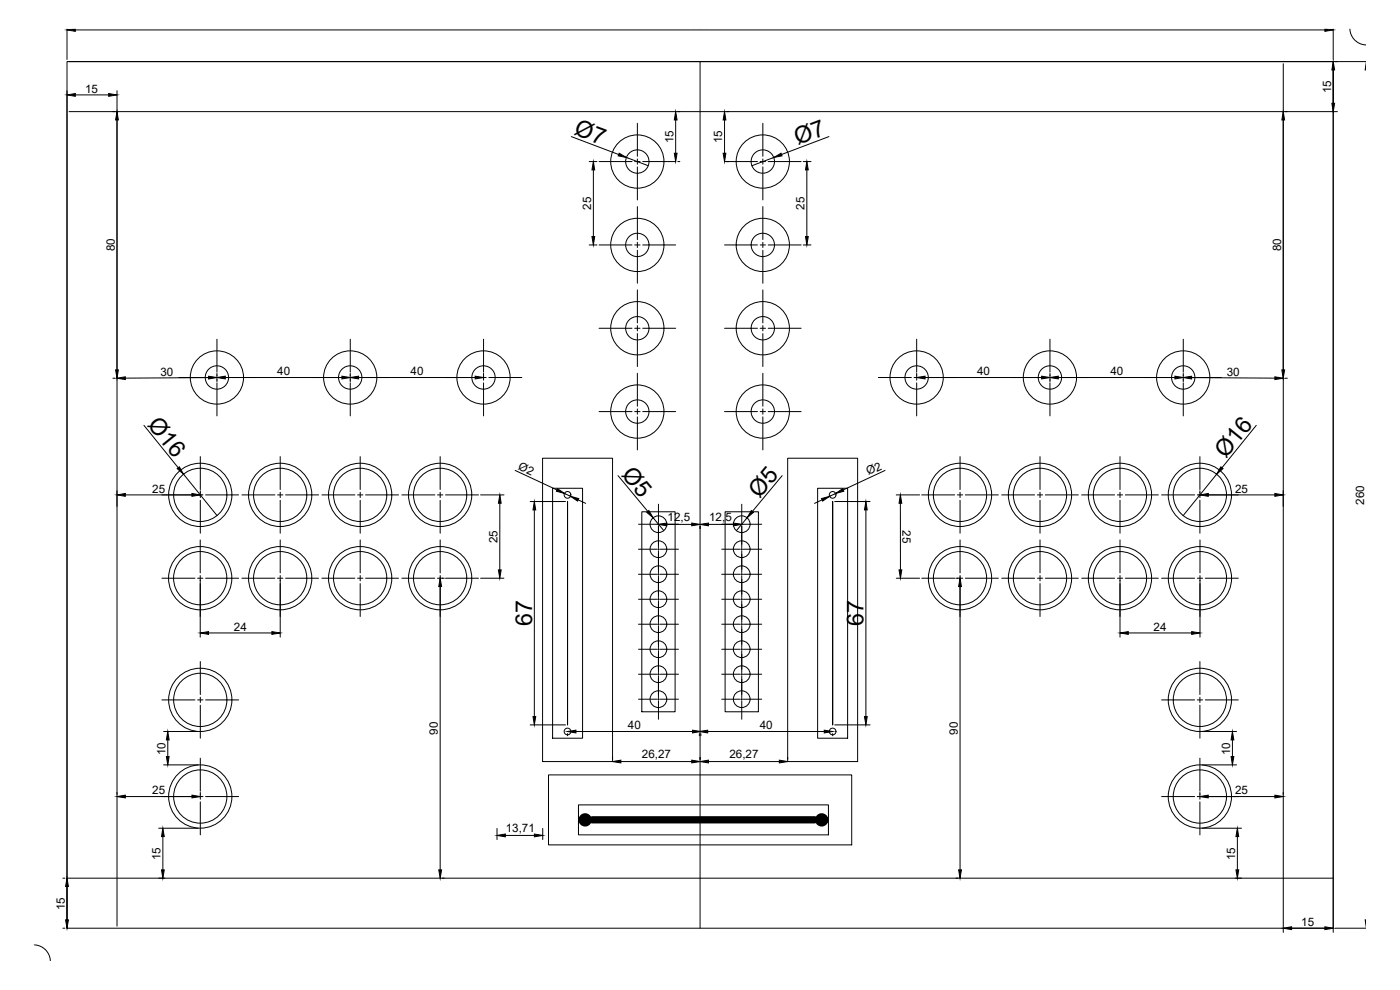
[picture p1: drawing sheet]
<svg xmlns="http://www.w3.org/2000/svg" width="420mm" height="297mm" viewBox="0 0 420 297" stroke-linecap="round" stroke-linejoin="round" font-family="sans-serif">
<!-- layer: 0 -->
<g fill="none" stroke="#000" stroke-width=".3">
<path d="M20.1 18.5h380v260h-380zM20.1 8.5v9.4M20.7 18.5h389.4M22.6 9h375M210.1 18.5v260M385.1 19.1v260.6M400.1 8.5v9.4M400.1 19.1v260.6M405.1 8.5a5 5 0 0 0 5 5M20.1 27.2v250.7M20.7 33.5h380.7M22.6 28.5h10"/>
<path d="M35.1 27.2v250.7M191.3 37v9.9M202.8 36v10M217.4 36v10M228.9 37v9.9M171.5 41l14.2 5.4M176.8 48.5h2.4M178.1 51v20M179.8 48.5h9.9M188 47.3l6.6 2.4M190.5 48.5h1.6M191.3 47.7v1.6"/>
<path d="M191.3 50.1v9.9M192.9 48.5h9.9M203.4 48.5h.6M217.4 48.5h9.9M228.1 48.5h1.6M228.9 47.7v1.6M228.9 50.1v9.9M230.5 48.5h9.9M232.2 47.3l-6.5 2.4M241.1 48.5h2.3M242.1 51v20M248.8 41l-14.3 5.4"/>
<path d="M176.8 73.5h2.4M179.8 73.5h9.9M190.5 73.5h1.6M191.3 62v9.9M191.3 72.7v1.6M191.3 75.1v9.9M192.9 73.5h9.9M217.4 73.5h9.9M228.1 73.5h1.6M228.9 62v9.9M228.9 72.7v1.6M228.9 75.1v9.9"/>
<path d="M230.5 73.5h9.9M241.1 73.5h2.3M179.8 98.5h9.9M190.5 98.5h1.6M191.3 87v9.9M191.3 97.7v1.6M192.9 98.5h9.9M217.4 98.5h9.9M228.1 98.5h1.6M228.9 87v9.9M228.9 97.7v1.6M230.5 98.5h9.9"/>
<path d="M33.9 113.5h.6M53.6 113.3h9.9M62.6 113.3l-25 .2M64.3 113.3h1.6M65.1 101.8v9.9M65.1 112v2.5M65.1 114.9v9.9M66.7 113.3h36.8M104.3 113.3h1.6M105.1 101.8v9.9M105.1 112v2.5M105.1 114.9v9.9"/>
<path d="M106.7 113.3h36.8M144.3 113.3h1.6M145.1 101.8v9.9M145.1 112v2.1M145.1 114.9v9.9M146.7 113.3h9.9M191.3 100.1v9.9M191.3 112v9.9M228.9 100.1v9.9M228.9 112v9.9M263.6 113.3h9.9M274.3 113.3h1.6"/>
<path d="M275.1 101.8v9.9M275.1 112v2.1M275.1 114.9v9.9M276.7 113.3h36.8M314.3 113.3h1.6M315.1 101.8v9.9M315.1 112v2.5M315.1 114.9v9.9M316.7 113.3h36.8M354.3 113.3h1.6M355.1 101.8v9.9M355.1 112v2.5"/>
<path d="M355.1 114.9v9.9M356.7 113.3h9.9M357.6 113.3l25 .2M385.7 113.5h.7M43.2 127.6l10.3 12.7M60.1 137v9.9M84.1 137v9.9M108.1 137v9.9M132.1 137v9.9M162.8 137.5h21v91h-21zM179.8 123.5h9.9M190.5 123.5h1.6"/>
<path d="M191.3 122.7v1.6M191.3 125.1v9.9M192.9 123.5h9.9M217.4 123.5h9.9M228.1 123.5h1.6M228.9 122.7v1.6M228.9 125.1v9.9M230.5 123.5h9.9M236.4 137.5h21v91h-21zM288.1 137v9.9M312.1 137v9.9M336.1 137v9.9"/>
<path d="M360.1 137v9.9M377 127.6l-10.3 12.7M37.6 148.5h20.9M55.1 142.3l10.1 12.4M59.3 148.5h1.6M60.1 147.2v2.1M60.1 150.1v9.9M61.7 148.5h9.9M72.6 148.5h9.9M83.3 148.5h1.6M84.1 147.7v1.6M84.1 150.1v9.9"/>
<path d="M85.7 148.5h9.9M96.6 148.5h9.9M107.3 148.5h1.6M108.1 147.7v1.6M108.1 150.1v9.9M109.7 148.5h9.9M120.6 148.5h9.9M131.3 148.5h1.6M132.1 147.7v1.6M132.1 150.1v9.9M133.7 148.5h9.9M144.2 148.5h7.1"/>
<path d="M150 151v20M154.6 141.1l12.6 5.9M159.1 150.5h10.6M160.4 153v62M165.8 146.5h9v75h-9zM169.4 148.1l1.8 .8M173.5 150l2.3 1M185.5 142.7l8.9 10.7M191.6 157.3h5.5M192.6 153.6h10v60h-10zM196 155.4l3.2 3.8M197.4 157.3h.5"/>
<path d="M197.6 151.3v5.5M197.6 157v.6M197.6 157.8v6.5M198.1 157.3h5.5M200.1 157.3h7.5M212.6 157.3h7.5M216.6 157.3h5.5M217.6 153.6h10v60h-10zM222.4 157.3h.5M222.6 151.3v5.5M222.6 157v.6M222.6 157.8v6.5"/>
<path d="M223.1 157.3h5.5M224.2 155.4l-3.2 3.8M234.7 142.7l-8.9 10.7M245.4 146.5h9v75h-9zM246.7 150l-2.2 1M250.5 150.5h10.6M250.8 148.1l-1.8 .8M259.9 153v62M265.6 141.1l-12.6 5.9M269 148.5h7M270.2 151v20M276.6 148.5h9.9"/>
<path d="M287.3 148.5h1.6M288.1 147.7v1.6M288.1 150.1v9.9M289.7 148.5h9.9M300.6 148.5h9.9M311.3 148.5h1.6M312.1 147.7v1.6M312.1 150.1v9.9M313.7 148.5h9.9M324.6 148.5h9.9M335.3 148.5h1.6M336.1 147.7v1.6"/>
<path d="M336.1 150.1v9.9M337.7 148.5h9.9M348.6 148.5h9.9M359.3 148.5h1.6M360.1 147.2v2.1M360.1 150.1v9.9M361.7 148.5h20.9M365.1 142.3l-10 12.4M48.6 173.5h9.9M59.3 173.5h1.6M60.1 162v9.9M60.1 172.7v18.5"/>
<path d="M61.7 173.5h9.9M72.6 173.5h9.9M83.3 173.5h1.6M84.1 162v9.9M84.1 172.7v18.5M85.7 173.5h9.9M96.6 173.5h9.9M107.3 173.5h1.6M108.1 162v9.9M108.1 172.7v1.6M108.1 175.1v9.9M109.7 173.5h9.9"/>
<path d="M120.6 173.5h9.9M131.3 173.5h2.1M132.1 162v9.9M132.1 172.7v1.6M132.1 175.1v85.9M133.7 173.5h9.9M144.2 173.5h7M191.6 164.8h5.5M191.6 172.3h5.5M191.6 179.8h5.5M197.4 172.3h.5M197.4 179.8h.5"/>
<path d="M197.4 164.8h.5M197.6 164.6v.4M197.6 165.3v6.5M197.6 172v.5M197.6 172.8v6.5M197.6 179.5v.6M198.1 164.8h5.5M198.1 172.3h5.5M198.1 179.8h5.5M216.6 164.8h5.5M216.6 172.3h5.5M216.6 179.8h5.5"/>
<path d="M222.4 164.8h.4M222.4 172.3h.5M222.4 179.8h.5M222.6 164.6v.4M222.6 165.3v6.5M222.6 172v.5M222.6 172.8v6.5M222.6 179.5v.6M223.1 164.8h5.5M223.1 172.3h5.5M223.1 179.8h5.5M269 173.5h7"/>
<path d="M276.6 173.5h9.9M286.9 173.5h2M288.1 162v9.9M288.1 172.7v1.6M288.1 175.1v85.9M289.7 173.5h9.9M300.6 173.5h9.9M311.3 173.5h1.6M312.1 162v9.9M312.1 172.7v1.6M312.1 175.1v9.9M313.7 173.5h9.9"/>
<path d="M324.6 173.5h9.9M335.3 173.5h1.6M336.1 162v9.9M336.1 172.7v18.5M337.7 173.5h9.9M348.6 173.5h9.9M359.3 173.5h1.6M360.1 162v9.9M360.1 172.7v18.5M361.7 173.5h9.9M60.1 198.5v9.9M62.6 189.9h19"/>
<path d="M191.6 187.3h5.5M191.6 194.8h5.5M197.4 187.3h.5M197.4 194.8h.5M197.6 180.3v6.5M197.6 187.1v.4M197.6 187.8v6.5M197.6 194.5v.6M197.6 195.3v6.5M198.1 187.3h5.5M198.1 194.8h5.5M216.6 187.3h5.5"/>
<path d="M216.6 194.8h5.5M222.4 187.3h.5M222.4 194.8h.4M222.6 180.3v6.5M222.6 187.1v.4M222.6 187.8v6.5M222.6 194.5v.6M222.6 195.3v6.5M223.1 187.3h5.5M223.1 194.8h5.5M338.6 189.9h19M360.1 198.5v9.9"/>
<path d="M48.6 210h9.9M49.1 219.5h10.4M59.3 210h1.6M60.1 209.2v1.6M60.1 211.6v9.9M61.7 210h9.9M159.1 217.5h10.6M170.3 217.5v-67v67M172.8 219.5h35M191.6 202.3h5.5M191.6 209.8h5.5M197.4 202.3h.5"/>
<path d="M197.4 209.8h.5M197.6 202v.6M197.6 202.8v6.5M197.6 209.6v.4M197.6 210.3v5.5M198.1 202.3h5.5M198.1 209.8h5.5M212.4 219.5h35M216.6 202.3h5.5M216.6 209.8h5.5M222.4 202.3h.5M222.4 209.8h.5"/>
<path d="M222.6 202v.6M222.6 202.8v6.5M222.6 209.6v.4M222.6 210.3v5.5M223.1 202.3h5.5M223.1 209.8h5.5M249.9 217.5v-67v67M250.5 217.5h10.6M348.6 210h9.9M359.3 210h1.6M360.1 209.2v1.6M360.1 211.6v9.9"/>
<path d="M360.7 219.5h10.4M361.7 210h9.9M37.6 239h20.9M49.1 229.5h10.4M50.4 222v5M59.3 239h1.6M60.1 227.5v9.9M60.1 237.8v2M61.7 239h9.9M164.6 232.5h91v21h-91zM170.3 220.1v.7M183.8 227.3v.6"/>
<path d="M186.3 228.5h21.3M209.9 220.1v.7M210.3 220.1v.7M212.6 228.5h21.3M236.4 227.3v.6M249.9 220.1v.7M348.6 239h9.9M359.3 239h1.6M360.1 227.5v9.9M360.1 237.8v2M360.7 229.5h10.4M361.7 239h20.9"/>
<path d="M369.9 222v5M47.6 248.5h11.9M48.9 251v10M60.1 240.6v9.9M149.2 248.6v3.3M151.7 250.7h8.7M162.9 248.6v3.3M173.6 241.5h75v9h-75zM360.1 240.6v9.9M360.7 248.5h11.9M371.3 251v10M18.9 278.5h.6"/>
<path d="M18.9 263.5h.6M20.1 263.5h380M387.6 278.5h10M400.7 278.5h9.4M10.1 283.5a5 5 0 0 1 5 5"/>
<circle cx="191.3" cy="48.5" r="8"/>
<circle cx="191.3" cy="48.5" r="3.5"/>
<circle cx="228.9" cy="48.5" r="3.5"/>
<circle cx="228.9" cy="48.5" r="8"/>
<circle cx="191.3" cy="73.5" r="8"/>
<circle cx="191.3" cy="73.5" r="3.5"/>
<circle cx="228.9" cy="73.5" r="3.5"/>
<circle cx="228.9" cy="73.5" r="8"/>
<circle cx="191.3" cy="98.5" r="8"/>
<circle cx="191.3" cy="98.5" r="3.5"/>
<circle cx="228.9" cy="98.5" r="3.5"/>
<circle cx="228.9" cy="98.5" r="8"/>
<circle cx="65.1" cy="113.3" r="8"/>
<circle cx="65.1" cy="113.3" r="3.5"/>
<circle cx="105.1" cy="113.3" r="8"/>
<circle cx="105.1" cy="113.3" r="3.5"/>
<circle cx="145.1" cy="113.3" r="8"/>
<circle cx="145.1" cy="113.3" r="3.5"/>
<circle cx="275.1" cy="113.3" r="3.5"/>
<circle cx="275.1" cy="113.3" r="8"/>
<circle cx="315.1" cy="113.3" r="3.5"/>
<circle cx="315.1" cy="113.3" r="8"/>
<circle cx="355.1" cy="113.3" r="3.5"/>
<circle cx="355.1" cy="113.3" r="8"/>
<circle cx="191.3" cy="123.5" r="8"/>
<circle cx="191.3" cy="123.5" r="3.5"/>
<circle cx="228.9" cy="123.5" r="3.5"/>
<circle cx="228.9" cy="123.5" r="8"/>
<circle cx="60.1" cy="148.5" r="9.5"/>
<circle cx="60.1" cy="148.5" r="8"/>
<circle cx="84.1" cy="148.5" r="9.5"/>
<circle cx="84.1" cy="148.5" r="8"/>
<circle cx="108.1" cy="148.5" r="9.5"/>
<circle cx="108.1" cy="148.5" r="8"/>
<circle cx="132.1" cy="148.5" r="9.5"/>
<circle cx="132.1" cy="148.5" r="8"/>
<circle cx="170.3" cy="148.5" r="1.01"/>
<circle cx="197.6" cy="157.3" r="2.51"/>
<circle cx="222.6" cy="157.3" r="2.51"/>
<circle cx="249.9" cy="148.5" r="1.01"/>
<circle cx="288.1" cy="148.5" r="8"/>
<circle cx="288.1" cy="148.5" r="9.5"/>
<circle cx="312.1" cy="148.5" r="8"/>
<circle cx="312.1" cy="148.5" r="9.5"/>
<circle cx="336.1" cy="148.5" r="8"/>
<circle cx="336.1" cy="148.5" r="9.5"/>
<circle cx="360.1" cy="148.5" r="9.5"/>
<circle cx="360.1" cy="148.5" r="8"/>
<circle cx="60.1" cy="173.5" r="9.5"/>
<circle cx="60.1" cy="173.5" r="8"/>
<circle cx="84.1" cy="173.5" r="9.5"/>
<circle cx="84.1" cy="173.5" r="8"/>
<circle cx="108.1" cy="173.5" r="9.5"/>
<circle cx="108.1" cy="173.5" r="8"/>
<circle cx="132.1" cy="173.5" r="9.5"/>
<circle cx="132.1" cy="173.5" r="8"/>
<circle cx="197.6" cy="179.8" r="2.51"/>
<circle cx="197.6" cy="164.8" r="2.51"/>
<circle cx="197.6" cy="172.3" r="2.51"/>
<circle cx="222.6" cy="179.8" r="2.51"/>
<circle cx="222.6" cy="164.8" r="2.51"/>
<circle cx="222.6" cy="172.3" r="2.51"/>
<circle cx="288.1" cy="173.5" r="8"/>
<circle cx="288.1" cy="173.5" r="9.5"/>
<circle cx="312.1" cy="173.5" r="8"/>
<circle cx="312.1" cy="173.5" r="9.5"/>
<circle cx="336.1" cy="173.5" r="8"/>
<circle cx="336.1" cy="173.5" r="9.5"/>
<circle cx="360.1" cy="173.5" r="9.5"/>
<circle cx="360.1" cy="173.5" r="8"/>
<circle cx="197.6" cy="194.8" r="2.51"/>
<circle cx="197.6" cy="187.3" r="2.51"/>
<circle cx="222.6" cy="187.3" r="2.51"/>
<circle cx="222.6" cy="194.8" r="2.51"/>
<circle cx="60.1" cy="210" r="9.5"/>
<circle cx="60.1" cy="210" r="8"/>
<circle cx="170.3" cy="219.5" r="1.01"/>
<circle cx="197.6" cy="202.3" r="2.51"/>
<circle cx="197.6" cy="209.8" r="2.51"/>
<circle cx="222.6" cy="209.8" r="2.51"/>
<circle cx="222.6" cy="202.3" r="2.51"/>
<circle cx="249.9" cy="219.5" r="1.01"/>
<circle cx="360.1" cy="210" r="8"/>
<circle cx="360.1" cy="210" r="9.5"/>
<circle cx="60.1" cy="239" r="9.5"/>
<circle cx="60.1" cy="239" r="8"/>
<circle cx="360.1" cy="239" r="8"/>
<circle cx="360.1" cy="239" r="9.5"/>
</g>
<g fill="none" stroke="#000" stroke-width="2">
<path d="M244.6 246h-67h67"/>
<circle cx="175.6" cy="246" r="1.01"/>
<circle cx="246.6" cy="246" r="1.01"/>
</g>
<g fill="#000" stroke="#000" stroke-width=".3">
<path d="M20.1 9l2.5-.4v.8zM397.6 8.6l2.5 .4-2.5 .4zM410.1 18.6v2.4h-.4zM20.1 28.5l2.5-.4v.8zM32.6 28.1l2.5 .4-2.5 .4zM35.1 33.5l.4 2.5h-.8zM202.8 33.5l.4 2.5h-.8zM217.4 33.5l.4 2.5h-.8zM385.1 33.5l.4 2.5h-.8zM400.1 18.5l.4 2.5h-.8zM399.7 31h.8l-.4 2.5zM178.1 48.5l.4 2.5h-.8z"/>
<path d="M185.8 46l2.2 1.3-2.5-.5zM202.4 46h.8l-.4 2.5zM217 46h.8l-.4 2.5zM232.2 47.3l2.2-1.3 .3 .8zM242.1 48.5l.5 2.5h-.9zM177.7 71h.8l-.4 2.5zM241.7 71h.9l-.5 2.5zM34.7 111h.8l-.4 2.5zM35.1 113.5l2.5-.4v.8zM62.6 112.9l2.5 .4-2.5 .4zM65.1 113.3l2.5-.4v.8zM102.6 112.9l2.5 .4-2.5 .4z"/>
<path d="M105.1 113.3l2.5-.4v.8zM142.6 112.9l2.5 .4-2.5 .4zM275.1 113.3l2.5-.4v.8zM312.6 112.9l2.5 .4-2.5 .4zM315.1 113.3l2.5-.4v.8zM352.6 112.9l2.5 .4-2.5 .4zM355.1 113.3l2.5-.4v.8zM382.6 113.1l2.5 .4-2.5 .4zM384.7 111h.8l-.4 2.5zM35.1 148.5l2.5-.4v.8zM53.2 140.6l.6-.5 1.3 2.2zM57.6 148.1l2.5 .4-2.5 .4z"/>
<path d="M150 148.5l.4 2.5h-.8zM160.4 150.5l.4 2.5h-.8zM167.3 146.6l2.1 1.5-2.4-.7zM171.2 148.9l2.5 .7-.4 .8zM194.1 153.7l.6-.5 1.3 2.2zM197.6 157.3l2.5-.4v.9zM207.6 156.9l2.5 .4-2.5 .5zM210.1 157.3l2.5-.4v.9zM220.1 156.9l2.5 .4-2.5 .5zM225.5 153.2l.6 .5-1.9 1.7zM246.5 149.6l2.5-.7-2.1 1.5zM250.8 148.1l2.1-1.5 .3 .8z"/>
<path d="M259.9 150.5l.4 2.5h-.9zM270.2 148.5l.4 2.5h-.8zM360.1 148.5l2.5-.4v.8zM366.4 140.1l.7 .5-2 1.7zM382.6 148.1l2.5 .4-2.5 .4zM132.1 173.5l.4 2.5h-.8zM149.6 171h.8l-.4 2.5zM269.8 171h.8l-.4 2.5zM288.1 173.5l.4 2.5h-.8zM60.1 189.9l2.5-.4v.8zM81.6 189.5l2.5 .4-2.5 .4zM336.1 189.9l2.5-.4v.8z"/>
<path d="M357.6 189.5l2.5 .4-2.5 .4zM160 215h.8l-.4 2.5zM170.3 219.5l2.5-.4v.8zM207.8 219.1l2.5 .4-2.5 .4zM209.9 219.5l2.5-.4v.8zM247.4 219.1l2.5 .4-2.5 .4zM259.4 215h.9l-.4 2.5zM35.1 239l2.5-.4v.8zM49.9 227h.9l-.4 2.5zM50.4 219.5l.4 2.5h-.9zM57.6 238.6l2.5 .4-2.5 .4zM183.8 228.5l2.5-.4v.8z"/>
<path d="M207.6 228.1l2.5 .4-2.5 .4zM210.1 228.5l2.5-.4v.8zM233.9 228.1l2.5 .4-2.5 .4zM360.1 239l2.5-.4v.8zM369.5 227h.8l-.4 2.5zM369.9 219.5l.4 2.5h-.8zM382.6 238.6l2.5 .4-2.5 .4zM48.9 248.5l.4 2.5h-.8zM149.2 250.7l2.5-.5v.9zM160.4 250.2l2.5 .5-2.5 .4zM371.3 248.5l.5 2.5h-.9zM19.7 276h.8l-.4 2.5z"/>
<path d="M20.1 263.5l.4 2.5h-.8zM48.5 261h.8l-.4 2.5zM131.7 261h.8l-.4 2.5zM287.7 261h.8l-.4 2.5zM370.9 261h.9l-.5 2.5zM385.1 278.5l2.5-.4v.8zM397.6 278.1l2.5 .4-2.5 .4zM409.7 276h.4v2.3z"/>
</g>
<path d="M10.1 8.5h400v280h-400z" fill="none" stroke="#fff" stroke-width=".3"/>
<g font-size="7">
<text x="172.1" y="40.3" transform="rotate(21 172.1 40.3)">Ø7</text>
<text x="239.5" y="43.6" transform="rotate(-21 239.5 43.6)">Ø7</text>
<text x="44.1" y="127.4" transform="rotate(51 44.1 127.4)">Ø16</text>
<text x="367.9" y="137.6" transform="rotate(-51 367.9 137.6)">Ø16</text>
<text x="186.4" y="142.5" transform="rotate(50 186.4 142.5)">Ø5</text>
<text x="227.9" y="149.6" transform="rotate(-50 227.9 149.6)">Ø5</text>
<text x="159.7" y="187.8" transform="rotate(-90 159.7 187.8)">67</text>
<text x="259.1" y="187.8" transform="rotate(-90 259.1 187.8)">67</text>
</g>
<g font-size="3.5">
<text x="25.5" y="27.8">15</text>
<text x="399.5" y="28.1" transform="rotate(-90 399.5 28.1)">15</text>
<text x="202.1" y="43" transform="rotate(-90 202.1 43)">15</text>
<text x="216.8" y="43" transform="rotate(-90 216.8 43)">15</text>
<text x="177.4" y="62.9" transform="rotate(-90 177.4 62.9)">25</text>
<text x="241.5" y="62.9" transform="rotate(-90 241.5 62.9)">25</text>
<text x="34.4" y="75.4" transform="rotate(-90 34.4 75.4)">80</text>
<text x="384.5" y="75.4" transform="rotate(-90 384.5 75.4)">80</text>
<text x="48.2" y="112.7">30</text>
<text x="83.2" y="112.6">40</text>
<text x="123.2" y="112.6">40</text>
<text x="293.2" y="112.6">40</text>
<text x="333.2" y="112.6">40</text>
<text x="368.2" y="112.7">30</text>
<text x="155.3" y="140.7" transform="rotate(25 155.3 140.7)">Ø2</text>
<text x="260.7" y="142.6" transform="rotate(-25 260.7 142.6)">Ø2</text>
<text x="45.7" y="147.8">25</text>
<text x="370.7" y="147.8">25</text>
<text x="409.4" y="151.4" transform="rotate(-90 409.4 151.4)">260</text>
<text x="200.3" y="156.2">12,5</text>
<text x="212.8" y="156.2">12,5</text>
<text x="270.9" y="159.1" transform="rotate(90 270.9 159.1)">25</text>
<text x="149.3" y="162.9" transform="rotate(-90 149.3 162.9)">25</text>
<text x="70.2" y="189.3">24</text>
<text x="346.2" y="189.3">24</text>
<text x="131.4" y="220.4" transform="rotate(-90 131.4 220.4)">90</text>
<text x="188.4" y="218.8">40</text>
<text x="228" y="218.8">40</text>
<text x="287.5" y="220.4" transform="rotate(-90 287.5 220.4)">90</text>
<text x="49.7" y="226.6" transform="rotate(-90 49.7 226.6)">10</text>
<text x="192.6" y="227.4">26,27</text>
<text x="218.9" y="227.4">26,27</text>
<text x="369.2" y="226.6" transform="rotate(-90 369.2 226.6)">10</text>
<text x="45.7" y="238.3">25</text>
<text x="370.7" y="238.3">25</text>
<text x="151.8" y="249.5">13,71</text>
<text x="48.2" y="258" transform="rotate(-90 48.2 258)">15</text>
<text x="370.7" y="258" transform="rotate(-90 370.7 258)">15</text>
<text x="19.4" y="273.1" transform="rotate(-90 19.4 273.1)">15</text>
<text x="390.5" y="277.8">15</text>
</g>
</svg>
